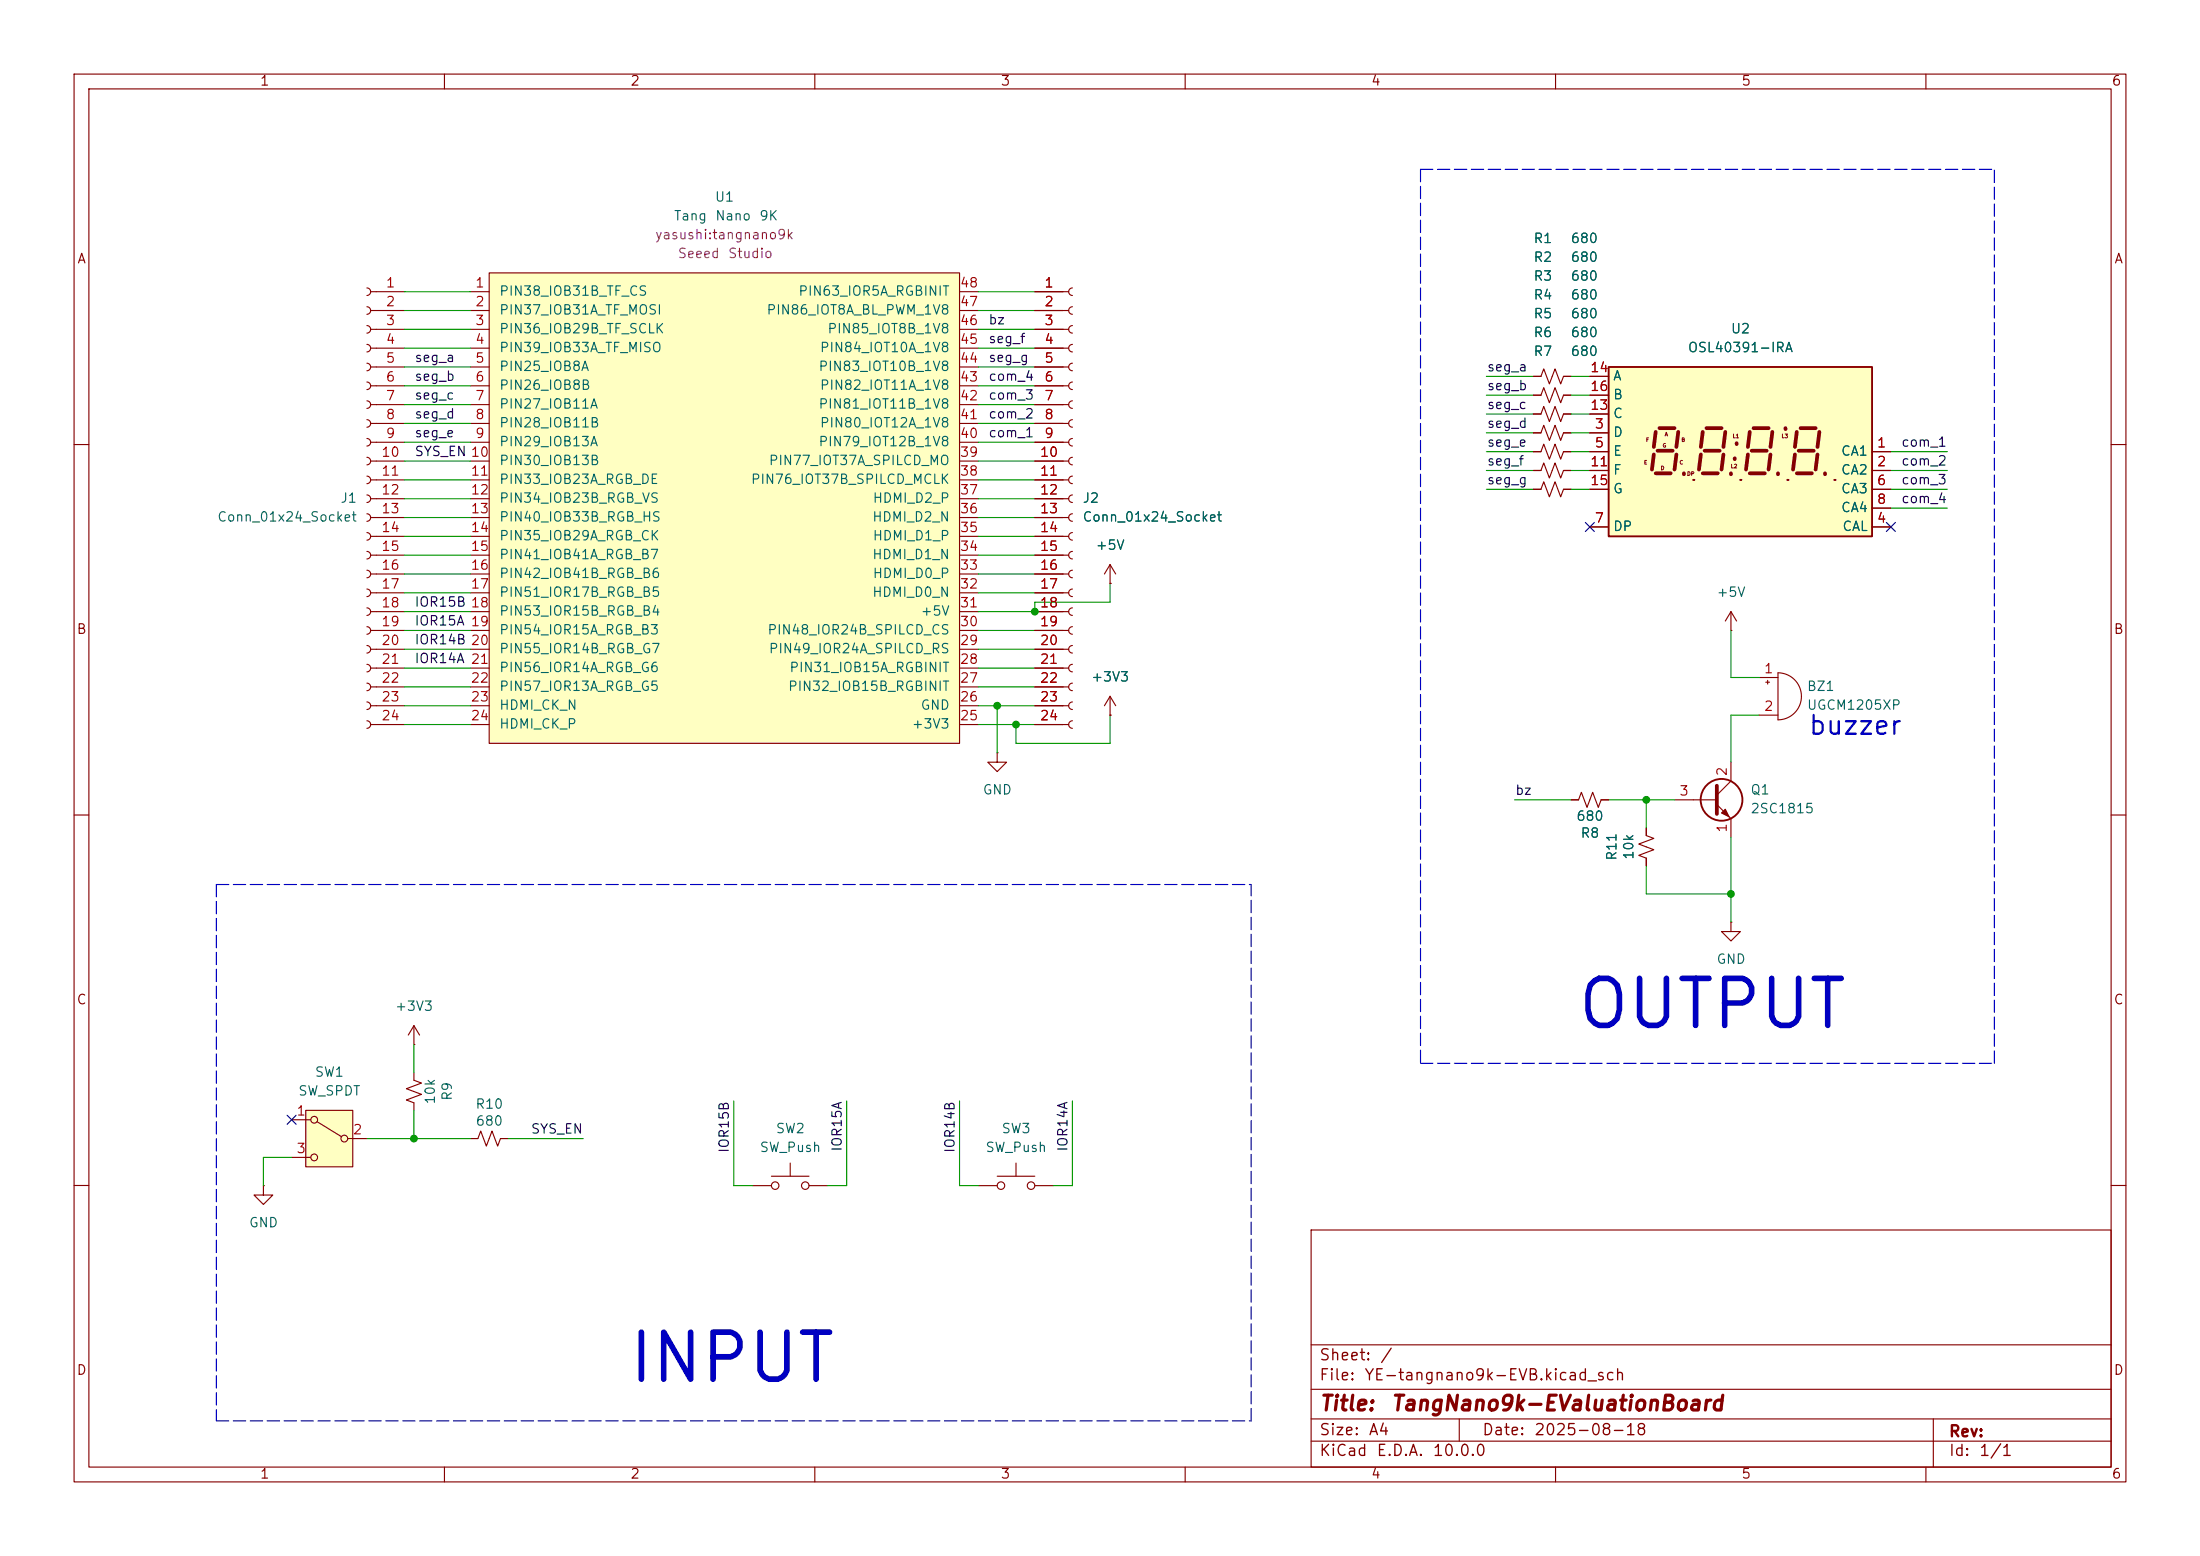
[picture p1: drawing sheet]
<svg xmlns="http://www.w3.org/2000/svg" width="297mm" height="210mm" viewBox="0 0 297 210" stroke-linecap="round" stroke-linejoin="round" font-family="sans-serif">
<g fill="none" stroke="#840000" stroke-width=".15">
<path d="M10 10h277v190h-277zM12 12h273v186h-273zM60 10v2M110 10v2M160 10v2M210 10v2M260 10v2M139.7 39.4h4.6M144.8 38.9a.51 .51 0 0 0-.5 .5 .51 .51 0 0 0 .5 .5M139.7 41.9h4.6M139.7 44.5h4.6M139.7 47h4.6"/>
<path d="M139.7 49.5h4.6M139.7 52.1h4.6M139.7 54.6h4.6M139.7 57.2h4.6M139.7 59.7h4.6M144.8 41.4a.51 .51 0 0 0-.5 .5 .51 .51 0 0 0 .5 .5M144.8 43.9a.51 .51 0 0 0-.5 .6 .51 .51 0 0 0 .5 .5M144.8 46.5a.51 .51 0 0 0-.5 .5 .51 .51 0 0 0 .5 .5M144.8 49a.51 .51 0 0 0-.5 .5 .51 .51 0 0 0 .5 .5M144.8 51.6a.51 .51 0 0 0-.5 .5 .51 .51 0 0 0 .5 .5M144.8 54.1a.51 .51 0 0 0-.5 .5 .51 .51 0 0 0 .5 .5M144.8 56.6a.51 .51 0 0 0-.5 .6 .51 .51 0 0 0 .5 .5"/>
<path d="M144.8 59.2a.51 .51 0 0 0-.5 .5 .51 .51 0 0 0 .5 .5M207 58.4h1l.4-1 .8 2 .7-2 .8 2 .4-1h1M10 60h2M139.7 62.2h4.6M139.7 64.8h4.6M139.7 67.3h4.6M139.7 69.9h4.6M139.7 72.4h4.6M139.7 74.9h4.6M139.7 77.5h4.6M144.8 61.7a.51 .51 0 0 0-.5 .5 .51 .51 0 0 0 .5 .5M144.8 64.3a.51 .51 0 0 0-.5 .5 .51 .51 0 0 0 .5 .5"/>
<path d="M144.8 66.8a.51 .51 0 0 0-.5 .5 .51 .51 0 0 0 .5 .5M144.8 69.3a.51 .51 0 0 0-.5 .6 .51 .51 0 0 0 .5 .5M144.8 71.9a.51 .51 0 0 0-.5 .5 .51 .51 0 0 0 .5 .5M144.8 74.4a.51 .51 0 0 0-.5 .5 .51 .51 0 0 0 .5 .5M144.8 77a.51 .51 0 0 0-.5 .5 .51 .51 0 0 0 .5 .5M144.8 79.5a.51 .51 0 0 0-.5 .5 .51 .51 0 0 0 .5 .5M149.9 78.7h.1M149.9 76.2v2.5M149.9 76.2l-.8 1.3M149.9 76.2l.7 1.3M207 63.5h1l.4-1 .8 2 .7-2 .8 2 .4-1h1M285 60h2"/>
<path d="M139.7 80h4.6M139.7 82.6h4.6M139.7 85.1h4.6M139.7 87.6h4.6M139.7 90.2h4.6M139.7 92.7h4.6M139.7 95.3h4.6M139.7 97.8h4.6M144.8 82a.51 .51 0 0 0-.5 .6 .51 .51 0 0 0 .5 .5M144.8 84.6a.51 .51 0 0 0-.5 .5 .51 .51 0 0 0 .5 .5M144.8 87.1a.51 .51 0 0 0-.5 .5 .51 .51 0 0 0 .5 .5M144.8 89.7a.51 .51 0 0 0-.5 .5 .51 .51 0 0 0 .5 .5"/>
<path d="M144.8 92.2a.51 .51 0 0 0-.5 .5 .51 .51 0 0 0 .5 .5M144.8 94.7a.51 .51 0 0 0-.5 .6 .51 .51 0 0 0 .5 .5M144.8 97.3a.51 .51 0 0 0-.5 .5 .51 .51 0 0 0 .5 .5M149.9 96.5h.1M149.9 94l-.8 1.3M149.9 94l.7 1.3M149.9 94v2.5M233.7 85.1h.1M233.7 82.6l-.8 1.2M233.7 82.6l.7 1.2M233.7 82.6v2.5M237.5 91.4h2.5"/>
<path d="M237.5 96.5h2.5M238.4 92.1h.5M238.6 91.8v.5M240 90.8a3.2 3.2 0 0 1 3.2 3.2 3.2 3.2 0 0 1-3.2 3.2zM10 110h2M226.1 108h5.7M231.8 108.6l1.9 1.9v2.5M233.7 102.9v2.5l-1.9 1.9M285 110h2M233.7 124.5v1.2h1.2l-1.2 1.3-1.3-1.3h1.3M233.7 124.5h.1M55.9 144.8v1l1 .4-2 .7 2 .8-2 .8 1 .3v1.1"/>
<path d="M10 160h2M177 166h108v32h-108zM285 160h2M60 198v2M110 198v2M160 198v2M177 194.5h108M177 191.5h108M177 187.5h108M177 181.5h108M197 191.5v3M210 198v2"/>
<path d="M260 198v2M261 191.5v6.5"/>
</g>
<path d="M231.8 106v3.9" fill="none" stroke="#840000" stroke-width=".51"/>
<circle cx="232.4" cy="107.9" r="2.82" fill="none" stroke="#840000" stroke-width=".25"/>
<path d="M232.4 109.7l.5-.5 .5 1z" fill="#840000" stroke="#840000" stroke-width=".15"/>
<path d="M41.3 149.9h6.3v7.6h-6.3z" fill="#ffffc2"/>
<g fill="none" stroke="#840000" stroke-width=".15">
<path d="M207 55.9h1l.4-1 .8 2 .7-2 .8 2 .4-1h1M207 53.3h1l.4-1 .8 2.1 .7-2.1 .8 2.1 .4-1.1h1M207 50.8h1l.4-1 .8 2 .7-2 .8 2 .4-1h1M207 61h1l.4-1.1 .8 2.1 .7-2.1 .8 2.1 .4-1h1M207 66h1l.4-1 .8 2.1 .7-2.1 .8 2.1 .4-1.1h1M55.9 138.4l-.8 1.3M55.9 138.4l.7 1.3M55.9 138.4v2.6M39.4 151.1h2.5M39.4 156.2h2.5M41.3 149.9h6.3v7.6h-6.3zM42.8 151.4l3.3 2"/>
<path d="M47 153.7h2.5M55.9 141h.1M63.5 153.7h1l.4-1 .8 2 .7-2 .8 2 .4-1h1M104.1 158.8h5.1M106.7 157v1.8M134.6 158.8h5.1M137.2 157v1.8M35.6 160v1.3h1.2l-1.2 1.3-1.3-1.3h1.3M35.6 160h.1M101.6 160h2.5M109.2 160h2.6M132.1 160h2.5"/>
<path d="M139.7 160h2.5"/>
<circle cx="42.4" cy="151.1" r=".46"/>
<circle cx="42.4" cy="156.2" r=".46"/>
<circle cx="46.5" cy="153.7" r=".46"/>
<circle cx="104.6" cy="160" r=".51"/>
<circle cx="108.7" cy="160" r=".51"/>
<circle cx="135.1" cy="160" r=".51"/>
<circle cx="139.2" cy="160" r=".51"/>
</g>
<path d="M217.2 49.5h35.5v22.9h-35.5z" fill="#ffffc2"/>
<path d="M217.2 49.5h35.5v22.9h-35.5zM228.6 64.8h.1M234.9 64.8h.1M241.3 64.8h.1M247.6 64.8h.1" fill="none" stroke="#840000" stroke-width=".25"/>
<g fill="none" stroke="#840000" stroke-width=".51">
<path d="M223.5 58.3l-.2 2M224 57.8h2.1M226.6 58.3l-.3 2M229.9 58.3l-.3 2M230.4 57.8h2M232.9 58.3l-.2 2M234.4 59.8v.1M236.2 58.3l-.2 2M236.7 57.8h2.1M239.3 58.3l-.3 2M241 57.8v.1M242.6 58.3l-.3 2"/>
<path d="M243.1 57.8h2M245.6 58.3l-.2 2M223.3 61.3l-.3 2.1M223.5 63.9h2.1M223.8 60.8h2M226.3 61.3l-.2 2.1M227.3 63.9v.1M229.6 61.3l-.2 2.1M229.9 63.9h2M230.1 60.8h2.1M232.7 61.3l-.3 2.1M233.7 63.9v.1"/>
<path d="M234.2 61.8v.2M236 61.3l-.3 2.1M236.2 63.9h2.1M236.5 60.8h2M239 61.3l-.2 2.1M240 63.9v.1M242.3 61.3l-.2 2.1M242.6 63.9h2M242.8 60.8h2.1M245.4 61.3l-.3 2.1M246.4 63.9v.1"/>
</g>
<g fill="none" stroke="#840000" stroke-width=".15">
<path d="M49.5 38.9a.51 .51 0 0 1 .5 .5 .51 .51 0 0 1-.5 .5M50 39.4h4.6M49.5 41.4a.51 .51 0 0 1 .5 .5 .51 .51 0 0 1-.5 .5M49.5 43.9a.51 .51 0 0 1 .5 .6 .51 .51 0 0 1-.5 .5M49.5 46.5a.51 .51 0 0 1 .5 .5 .51 .51 0 0 1-.5 .5M49.5 49a.51 .51 0 0 1 .5 .5 .51 .51 0 0 1-.5 .5M49.5 51.6a.51 .51 0 0 1 .5 .5 .51 .51 0 0 1-.5 .5M49.5 54.1a.51 .51 0 0 1 .5 .5 .51 .51 0 0 1-.5 .5M49.5 56.6a.51 .51 0 0 1 .5 .6 .51 .51 0 0 1-.5 .5M49.5 59.2a.51 .51 0 0 1 .5 .5 .51 .51 0 0 1-.5 .5M50 41.9h4.6M50 44.5h4.6"/>
<path d="M50 47h4.6M50 49.5h4.6M50 52.1h4.6M50 54.6h4.6M50 57.2h4.6M50 59.7h4.6M214.6 58.4h2.6M214.6 55.9h2.6M214.6 50.8h2.6M214.6 53.3h2.6M49.5 61.7a.51 .51 0 0 1 .5 .5 .51 .51 0 0 1-.5 .5M49.5 64.3a.51 .51 0 0 1 .5 .5 .51 .51 0 0 1-.5 .5"/>
<path d="M49.5 66.8a.51 .51 0 0 1 .5 .5 .51 .51 0 0 1-.5 .5M49.5 69.3a.51 .51 0 0 1 .5 .6 .51 .51 0 0 1-.5 .5M49.5 71.9a.51 .51 0 0 1 .5 .5 .51 .51 0 0 1-.5 .5M49.5 74.4a.51 .51 0 0 1 .5 .5 .51 .51 0 0 1-.5 .5M49.5 77a.51 .51 0 0 1 .5 .5 .51 .51 0 0 1-.5 .5M49.5 79.5a.51 .51 0 0 1 .5 .5 .51 .51 0 0 1-.5 .5M50 62.2h4.6M50 64.8h4.6M50 67.3h4.6M50 69.9h4.6M50 72.4h4.6M50 74.9h4.6"/>
<path d="M50 77.5h4.6M214.6 61h2.6M214.6 63.5h2.6M214.6 71.1h2.6M214.6 66h2.6M252.7 61h2.6M252.7 63.5h2.6M252.7 71.1h2.6M252.7 66h2.6M252.7 68.6h2.6M49.5 82a.51 .51 0 0 1 .5 .6 .51 .51 0 0 1-.5 .5M49.5 84.6a.51 .51 0 0 1 .5 .5 .51 .51 0 0 1-.5 .5"/>
<path d="M49.5 87.1a.51 .51 0 0 1 .5 .5 .51 .51 0 0 1-.5 .5M49.5 89.7a.51 .51 0 0 1 .5 .5 .51 .51 0 0 1-.5 .5M49.5 92.2a.51 .51 0 0 1 .5 .5 .51 .51 0 0 1-.5 .5M49.5 94.7a.51 .51 0 0 1 .5 .6 .51 .51 0 0 1-.5 .5M49.5 97.3a.51 .51 0 0 1 .5 .5 .51 .51 0 0 1-.5 .5M50 80h4.6M50 82.6h4.6M50 85.1h4.6M50 87.6h4.6M50 90.2h4.6M50 92.7h4.6M50 95.3h4.6"/>
<path d="M50 97.8h4.6"/>
</g>
<path d="M66 36.8h63.5v63.5h-63.5z" fill="#ffffc2"/>
<g fill="none" stroke="#840000" stroke-width=".15">
<path d="M63.5 39.4h2.5M66 36.8h63.5v63.5h-63.5zM129.5 39.4h2.6M139.7 39.4h3.8M63.5 41.9h2.5M63.5 44.5h2.5M63.5 47h2.5M63.5 49.5h2.5M63.5 52.1h2.5M63.5 54.6h2.5M63.5 57.2h2.5M63.5 59.7h2.5"/>
<path d="M129.5 41.9h2.6M129.5 44.5h2.6M129.5 47h2.6M129.5 49.5h2.6M129.5 52.1h2.6M129.5 54.6h2.6M129.5 57.2h2.6M129.5 59.7h2.6M139.7 41.9h3.8M139.7 44.5h3.8M139.7 47h3.8M139.7 49.5h3.8"/>
<path d="M139.7 52.1h3.8M139.7 54.6h3.8M139.7 57.2h3.8M139.7 59.7h3.8M207 58.4h1M207 55.9h1M207 50.8h1M207 53.3h1M211.1 58.4h1M211.1 55.9h1M211.1 50.8h1M211.1 53.3h1"/>
<path d="M214.6 58.4h2.6M214.6 55.9h2.6M214.6 50.8h2.6M214.6 53.3h2.6M63.5 62.2h2.5M63.5 64.8h2.5M63.5 67.3h2.5M63.5 69.9h2.5M63.5 72.4h2.5M63.5 74.9h2.5M63.5 77.5h2.5M129.5 62.2h2.6"/>
<path d="M129.5 64.8h2.6M129.5 67.3h2.6M129.5 69.9h2.6M129.5 72.4h2.6M129.5 74.9h2.6M129.5 77.5h2.6M139.7 62.2h3.8M139.7 64.8h3.8M139.7 67.3h3.8M139.7 69.9h3.8M139.7 72.4h3.8M139.7 74.9h3.8"/>
<path d="M139.7 77.5h3.8M149.9 78.7h.1M207 61h1M207 63.5h1M207 66h1M211.1 61h1M211.1 63.5h1M211.1 66h1M214.6 61h2.6M214.6 63.5h2.6M214.6 71.1h2.6M214.6 66h2.6"/>
<path d="M252.7 61h2.6M252.7 63.5h2.6M252.7 71.1h2.6M252.7 66h2.6M252.7 68.6h2.6M63.5 80h2.5M63.5 82.6h2.5M63.5 85.1h2.5M63.5 87.6h2.5M63.5 90.2h2.5M63.5 92.7h2.5M63.5 95.3h2.5"/>
<path d="M63.5 97.8h2.5M129.5 80h2.6M129.5 82.6h2.6M129.5 85.1h2.6M129.5 87.6h2.6M129.5 90.2h2.6M129.5 92.7h2.6M129.5 95.3h2.6M129.5 97.8h2.6M139.7 80h3.8M139.7 82.6h3.8M139.7 85.1h3.8"/>
<path d="M139.7 87.6h3.8M139.7 90.2h3.8M139.7 92.7h3.8M139.7 95.3h3.8M139.7 97.8h3.8M149.9 96.5h.1M134.6 101.6v1.3h1.3l-1.3 1.2-1.3-1.2h1.3M134.6 101.6h.1M212.1 108h1l.4-1.1 .7 2.1 .8-2.1 .8 2.1 .4-1h1M222.2 111.8v1l1.1 .4-2.1 .7 2.1 .8-2.1 .7 1 .4v1"/>
</g>
<path d="M191.8 22.9h77.4M191.8 22.9v120.6M29.2 119.4v72.4M29.2 119.4h139.7M191.8 143.5h77.4M269.2 143.5v-120.6M29.2 191.8h139.7M168.9 191.8v-72.4" fill="none" stroke="#0000c2" stroke-width=".15" stroke-dasharray="1.7 .6"/>
<g fill="none" stroke="#009600" stroke-width=".15">
<path d="M54.6 39.4h8.9M132.1 39.4h7.6M54.6 47h8.9M54.6 41.9h8.9M54.6 49.5h8.9M54.6 57.2h8.9M54.6 59.7h8.9M54.6 54.6h8.9M54.6 44.5h8.9M54.6 52.1h8.9M132.1 47h7.6M132.1 41.9h7.6"/>
<path d="M132.1 49.5h7.6M132.1 57.2h7.6M132.1 59.7h7.6M132.1 54.6h7.6M132.1 44.5h7.6M132.1 52.1h7.6M200.7 50.8h6.3M200.7 53.3h6.3M200.7 58.4h6.3M200.7 55.9h6.3M212.1 50.8h2.5M212.1 53.3h2.5"/>
<path d="M212.1 58.4h2.5M212.1 55.9h2.5M54.6 64.8h8.9M54.6 69.9h8.9M54.6 72.4h8.9M54.6 67.3h8.9M54.6 77.5h8.9M54.6 62.2h8.9M54.6 74.9h8.9M132.1 64.8h7.6M132.1 69.9h7.6M132.1 72.4h7.6"/>
<path d="M132.1 67.3h7.6M132.1 77.5h7.6M132.1 62.2h7.6M132.1 74.9h7.6M149.9 78.7v2.6h-10.2v1.3h-7.6M200.7 63.5h6.3M200.7 66h6.3M200.7 61h6.3M212.1 63.5h2.5M212.1 66h2.5M212.1 61h2.5M255.3 63.5h7.6"/>
<path d="M255.3 66h7.6M255.3 68.6h7.6M255.3 61h7.6M54.6 87.6h8.9M54.6 85.1h8.9M54.6 80h8.9M54.6 82.6h8.9M54.6 95.3h8.9M54.6 97.8h8.9M54.6 92.7h8.9M54.6 90.2h8.9M132.1 87.6h7.6"/>
<path d="M132.1 85.1h7.6M132.1 80h7.6M132.1 95.3h7.6M132.1 97.8h7.6M132.1 92.7h7.6M132.1 90.2h7.6M134.6 95.3v6.3M149.9 96.5v3.8h-12.7v-2.5M233.7 85.1v6.3h3.8M237.5 96.5h-3.8v6.4M204.5 108h7.6M217.2 108h8.9"/>
<path d="M222.2 116.8v3.9h11.5M222.2 108v3.8M233.7 113v11.5M39.4 156.2h-3.8v3.8M49.5 153.7h14M55.9 141v3.8M55.9 149.9v3.8M68.6 153.7h10.1M99.1 148.6v11.4h2.5M114.3 148.6v11.4h-2.5M129.5 148.6v11.4h2.6M144.8 148.6v11.4h-2.6"/>
</g>
<path d="M214 70.5l1.2 1.2M215.2 70.5l-1.2 1.2M254.7 70.5l1.2 1.2M255.9 70.5l-1.2 1.2M38.8 150.5l1.2 1.2M40 150.5l-1.2 1.2" fill="none" stroke="#000084" stroke-width=".15"/>
<g fill="#009600" stroke="#009600" stroke-width=".14">
<circle cx="55.9" cy="153.7" r=".46"/>
<circle cx="137.2" cy="97.8" r=".46"/>
<circle cx="134.6" cy="95.3" r=".46"/>
<circle cx="139.7" cy="82.6" r=".46"/>
<circle cx="233.7" cy="120.7" r=".46"/>
<circle cx="222.2" cy="108" r=".46"/>
</g>
<g font-size="6.3" fill="#0000c2">
<text x="212.5" y="140.3">OUTPUT</text>
<text x="84.4" y="188.1">INPUT</text>
</g>
<text font-size="2.5" fill="#0000c2" x="244" y="99.8">buzzer</text>
<g font-size="2" fill="#840000">
<text x="178" y="190.9">Title:</text>
<text x="187.7" y="190.9">TangNano9k-EValuationBoard</text>
</g>
<g font-size="1.5" fill="#840000">
<text x="178" y="184">Sheet:</text>
<text x="186.2" y="184">/</text>
<text x="178" y="186.7">File:</text>
<text x="184.1" y="186.7">YE-tangnano9k-EVB.kicad_sch</text>
<text x="178" y="196.9">KiCad</text>
<text x="178" y="194.1">Size:</text>
<text x="184.7" y="194.1">A4</text>
<text x="185.7" y="196.9">E.D.A.</text>
<text x="193.3" y="196.9">10.0.0</text>
<text x="200" y="194.1">Date:</text>
<text x="207" y="194.1">2025-08-18</text>
<text x="263" y="194.3">Rev:</text>
<text x="263" y="196.9">Id:</text>
<text x="267.1" y="196.9">1/1</text>
</g>
<g font-size="1.3" fill="#840000">
<text x="35" y="11.9">1</text>
<text x="85" y="11.9">2</text>
<text x="135" y="11.9">3</text>
<text x="185" y="11.9">4</text>
<text x="235" y="11.9">5</text>
<text x="285" y="11.9">6</text>
<text x="10.3" y="35.9">A</text>
<text x="285.3" y="35.9">A</text>
<text x="10.3" y="85.9">B</text>
<text x="285.3" y="85.9">B</text>
<text x="10.3" y="135.9">C</text>
<text x="285.3" y="135.9">C</text>
<text x="10.3" y="185.9">D</text>
<text x="285.3" y="185.9">D</text>
<text x="35" y="199.9">1</text>
<text x="85" y="199.9">2</text>
<text x="135" y="199.9">3</text>
<text x="185" y="199.9">4</text>
<text x="235" y="199.9">5</text>
<text x="285" y="199.9">6</text>
</g>
<g font-size="1.3" fill="#006464">
<text x="96.4" y="27.5">U1</text>
<text x="90.9" y="30.1">Tang</text>
<text x="96.5" y="30.1">Nano</text>
<text x="102.4" y="30.1">9K</text>
<text x="206.9" y="35.7">R2</text>
<text x="206.9" y="33.1">R1</text>
<text x="212" y="35.7">680</text>
<text x="212" y="33.1">680</text>
<text x="67.3" y="40.2">PIN38_IOB31B_TF_CS</text>
<text x="107.7" y="40.2">PIN63_IOR5A_RGBINIT</text>
<text x="206.9" y="40.7">R4</text>
<text x="206.9" y="38.2">R3</text>
<text x="212" y="40.7">680</text>
<text x="212" y="38.2">680</text>
<text x="67.3" y="42.8">PIN37_IOB31A_TF_MOSI</text>
<text x="67.3" y="45.3">PIN36_IOB29B_TF_SCLK</text>
<text x="67.3" y="47.9">PIN39_IOB33A_TF_MISO</text>
<text x="103.4" y="42.8">PIN86_IOT8A_BL_PWM_1V8</text>
<text x="110.6" y="47.9">PIN84_IOT10A_1V8</text>
<text x="111.6" y="45.3">PIN85_IOT8B_1V8</text>
<text x="206.9" y="45.8">R6</text>
<text x="206.9" y="43.3">R5</text>
<text x="212" y="45.8">680</text>
<text x="212" y="43.3">680</text>
<text x="227.8" y="47.9">OSL40391-IRA</text>
<text x="233.6" y="45.3">U2</text>
<text x="67.3" y="50.4">PIN25_IOB8A</text>
<text x="67.3" y="52.9">PIN26_IOB8B</text>
<text x="110.4" y="50.4">PIN83_IOT10B_1V8</text>
<text x="110.6" y="52.9">PIN82_IOT11A_1V8</text>
<text x="206.9" y="48.4">R7</text>
<text x="212" y="48.4">680</text>
<text x="217.7" y="51.7">A</text>
<text x="67.3" y="55.5">PIN27_IOB11A</text>
<text x="67.3" y="58">PIN28_IOB11B</text>
<text x="110.4" y="55.5">PIN81_IOT11B_1V8</text>
<text x="110.6" y="58">PIN80_IOT12A_1V8</text>
<text x="217.7" y="59.3">D</text>
<text x="217.7" y="56.7">C</text>
<text x="217.7" y="54.2">B</text>
<text x="67.3" y="60.6">PIN29_IOB13A</text>
<text x="67.3" y="63.1">PIN30_IOB13B</text>
<text x="67.3" y="65.6">PIN33_IOB23A_RGB_DE</text>
<text x="101.3" y="65.6">PIN76_IOT37B_SPILCD_MCLK</text>
<text x="103.7" y="63.1">PIN77_IOT37A_SPILCD_MO</text>
<text x="110.4" y="60.6">PIN79_IOT12B_1V8</text>
<text x="217.7" y="61.8">E</text>
<text x="217.7" y="64.4">F</text>
<text x="248.5" y="61.8">CA1</text>
<text x="248.5" y="64.4">CA2</text>
<text x="29.2" y="70.7">Conn_01x24_Socket</text>
<text x="45.9" y="68.2">J1</text>
<text x="67.3" y="68.2">PIN34_IOB23B_RGB_VS</text>
<text x="67.3" y="70.7">PIN40_IOB33B_RGB_HS</text>
<text x="117.7" y="70.7">HDMI_D2_N</text>
<text x="117.7" y="68.2">HDMI_D2_P</text>
<text x="146.1" y="68.2">J2</text>
<text x="146.1" y="70.7">Conn_01x24_Socket</text>
<text x="217.7" y="72">DP</text>
<text x="217.7" y="66.9">G</text>
<text x="248.5" y="66.9">CA3</text>
<text x="248.5" y="69.4">CA4</text>
<text x="248.6" y="72">CAL</text>
<text x="67.3" y="73.3">PIN35_IOB29A_RGB_CK</text>
<text x="67.3" y="75.8">PIN41_IOB41A_RGB_B7</text>
<text x="117.7" y="75.8">HDMI_D1_N</text>
<text x="117.7" y="73.3">HDMI_D1_P</text>
<text x="147.8" y="74.5">+5V</text>
<text x="67.3" y="78.3">PIN42_IOB41B_RGB_B6</text>
<text x="67.3" y="80.9">PIN51_IOR17B_RGB_B5</text>
<text x="67.3" y="83.4">PIN53_IOR15B_RGB_B4</text>
<text x="117.7" y="80.9">HDMI_D0_N</text>
<text x="117.7" y="78.3">HDMI_D0_P</text>
<text x="124.2" y="83.4">+5V</text>
<text x="231.6" y="80.9">+5V</text>
<text x="67.3" y="86">PIN54_IOR15A_RGB_B3</text>
<text x="67.3" y="88.5">PIN55_IOR14B_RGB_G7</text>
<text x="103.5" y="86">PIN48_IOR24B_SPILCD_CS</text>
<text x="103.7" y="88.5">PIN49_IOR24A_SPILCD_RS</text>
<text x="67.3" y="91">PIN56_IOR14A_RGB_G6</text>
<text x="67.3" y="93.6">PIN57_IOR13A_RGB_G5</text>
<text x="106.3" y="93.6">PIN32_IOB15B_RGBINIT</text>
<text x="106.5" y="91">PIN31_IOB15A_RGBINIT</text>
<text x="147.2" y="92.3">+3V3</text>
<text x="243.8" y="93.6">BZ1</text>
<text x="67.3" y="96.1">HDMI_CK_N</text>
<text x="67.3" y="98.7">HDMI_CK_P</text>
<text x="123" y="98.7">+3V3</text>
<text x="124.2" y="96.1">GND</text>
<text x="243.8" y="96.1">UGCM1205XP</text>
<text x="132.6" y="107.5">GND</text>
<text x="236.2" y="107.5">Q1</text>
<text x="212.7" y="111.1">680</text>
<text x="213.3" y="113.4">R8</text>
<text x="236.2" y="110.1">2SC1815</text>
<text x="218.5" y="116.2" transform="rotate(-90 218.5 116.2)">R11</text>
<text x="220.8" y="116.1" transform="rotate(-90 220.8 116.1)">10k</text>
<text x="231.6" y="130.4">GND</text>
<text x="53.2" y="136.8">+3V3</text>
<text x="40.2" y="148.2">SW_SPDT</text>
<text x="42.4" y="145.6">SW1</text>
<text x="59" y="149.1" transform="rotate(-90 59 149.1)">10k</text>
<text x="61.3" y="148.7" transform="rotate(-90 61.3 148.7)">R9</text>
<text x="64.1" y="150">R10</text>
<text x="64.1" y="152.2">680</text>
<text x="102.5" y="155.8">SW_Push</text>
<text x="104.6" y="153.3">SW2</text>
<text x="132.9" y="155.8">SW_Push</text>
<text x="135.1" y="153.3">SW3</text>
<text x="33.5" y="166">GND</text>
</g>
<g font-size="1.3" fill="#840084">
<text x="88.3" y="32.6">yasushi:tangnano9k</text>
<text x="91.4" y="35.2">Seeed</text>
<text x="98.2" y="35.2">Studio</text>
</g>
<g font-size="1.3" fill="#a90000">
<text x="52" y="39.1">1</text>
<text x="52" y="41.7">2</text>
<text x="64.1" y="39.1">1</text>
<text x="64.1" y="41.7">2</text>
<text x="129.5" y="41.7">47</text>
<text x="129.5" y="39.1">48</text>
<text x="140.9" y="39.1">1</text>
<text x="140.9" y="41.7">2</text>
<text x="52" y="44.2">3</text>
<text x="52" y="46.7">4</text>
<text x="64.1" y="44.2">3</text>
<text x="64.1" y="46.7">4</text>
<text x="129.5" y="46.7">45</text>
<text x="129.5" y="44.2">46</text>
<text x="140.9" y="44.2">3</text>
<text x="140.9" y="46.7">4</text>
<text x="52" y="49.3">5</text>
<text x="52" y="51.8">6</text>
<text x="64.1" y="49.3">5</text>
<text x="64.1" y="51.8">6</text>
<text x="129.5" y="51.8">43</text>
<text x="129.5" y="49.3">44</text>
<text x="140.9" y="49.3">5</text>
<text x="140.9" y="51.8">6</text>
<text x="214.6" y="50.5">14</text>
<text x="214.6" y="53.1">16</text>
<text x="52" y="54.4">7</text>
<text x="52" y="56.9">8</text>
<text x="52" y="59.4">9</text>
<text x="64.1" y="54.4">7</text>
<text x="64.1" y="56.9">8</text>
<text x="64.1" y="59.4">9</text>
<text x="129.5" y="59.4">40</text>
<text x="129.5" y="56.9">41</text>
<text x="129.5" y="54.4">42</text>
<text x="140.9" y="54.4">7</text>
<text x="140.9" y="56.9">8</text>
<text x="140.9" y="59.4">9</text>
<text x="214.6" y="55.6">13</text>
<text x="215.2" y="58.2">3</text>
<text x="51.4" y="62">10</text>
<text x="51.4" y="64.5">11</text>
<text x="63.5" y="64.5">11</text>
<text x="129.5" y="64.5">38</text>
<text x="129.5" y="62">39</text>
<text x="140.3" y="62">10</text>
<text x="140.3" y="64.5">11</text>
<text x="214.6" y="63.2">11</text>
<text x="214.6" y="65.8">15</text>
<text x="215.2" y="60.7">5</text>
<text x="253.3" y="60.7">1</text>
<text x="253.3" y="63.2">2</text>
<text x="253.3" y="65.8">6</text>
<text x="51.4" y="67.1">12</text>
<text x="51.4" y="69.6">13</text>
<text x="63.5" y="67.1">12</text>
<text x="63.5" y="69.6">13</text>
<text x="129.5" y="69.6">36</text>
<text x="129.5" y="67.1">37</text>
<text x="140.3" y="67.1">12</text>
<text x="140.3" y="69.6">13</text>
<text x="215.2" y="70.9">7</text>
<text x="253.3" y="70.9">4</text>
<text x="253.3" y="68.3">8</text>
<text x="51.4" y="72.1">14</text>
<text x="51.4" y="74.7">15</text>
<text x="51.4" y="77.2">16</text>
<text x="63.5" y="72.1">14</text>
<text x="63.5" y="74.7">15</text>
<text x="63.5" y="77.2">16</text>
<text x="129.5" y="77.2">33</text>
<text x="129.5" y="74.7">34</text>
<text x="129.5" y="72.1">35</text>
<text x="140.3" y="72.1">14</text>
<text x="140.3" y="74.7">15</text>
<text x="140.3" y="77.2">16</text>
<text x="51.4" y="79.8">17</text>
<text x="51.4" y="82.3">18</text>
<text x="63.5" y="79.8">17</text>
<text x="129.5" y="82.3">31</text>
<text x="129.5" y="79.8">32</text>
<text x="140.3" y="79.8">17</text>
<text x="140.3" y="82.3">18</text>
<text x="51.4" y="84.8">19</text>
<text x="51.4" y="87.4">20</text>
<text x="51.4" y="89.9">21</text>
<text x="129.5" y="89.9">28</text>
<text x="129.5" y="87.4">29</text>
<text x="129.5" y="84.8">30</text>
<text x="140.3" y="84.8">19</text>
<text x="140.3" y="87.4">20</text>
<text x="140.3" y="89.9">21</text>
<text x="51.4" y="92.5">22</text>
<text x="51.4" y="95">23</text>
<text x="63.5" y="92.5">22</text>
<text x="63.5" y="95">23</text>
<text x="129.5" y="95">26</text>
<text x="129.5" y="92.5">27</text>
<text x="140.3" y="92.5">22</text>
<text x="140.3" y="95">23</text>
<text x="238.1" y="91.2">1</text>
<text x="51.4" y="97.5">24</text>
<text x="63.5" y="97.5">24</text>
<text x="129.5" y="97.5">25</text>
<text x="140.3" y="97.5">24</text>
<text x="238.1" y="96.3">2</text>
<text x="226.6" y="107.7">3</text>
<text x="233.4" y="104.8" transform="rotate(-90 233.4 104.8)">2</text>
<text x="233.4" y="112.5" transform="rotate(-90 233.4 112.5)">1</text>
<text x="39.9" y="150.9">1</text>
<text x="39.9" y="156">3</text>
<text x="47.6" y="153.4">2</text>
</g>
<g font-size="1.3" fill="#0f0f0f">
<text x="133.3" y="46.6">seg_f</text>
<text x="133.3" y="44.1">bz</text>
<text x="55.9" y="51.7">seg_b</text>
<text x="55.9" y="49.2">seg_a</text>
<text x="133.3" y="51.7">com_4</text>
<text x="133.3" y="49.2">seg_g</text>
<text x="200.7" y="53">seg_b</text>
<text x="200.7" y="50.5">seg_a</text>
<text x="55.9" y="56.8">seg_d</text>
<text x="55.9" y="54.3">seg_c</text>
<text x="55.9" y="59.3">seg_e</text>
<text x="133.3" y="56.8">com_2</text>
<text x="133.3" y="54.3">com_3</text>
<text x="133.3" y="59.3">com_1</text>
<text x="200.7" y="55.5">seg_c</text>
<text x="200.7" y="58.1">seg_d</text>
<text x="55.9" y="61.9">SYS_EN 10</text>
<text x="200.7" y="63.2">seg_f</text>
<text x="200.7" y="65.7">seg_g</text>
<text x="200.7" y="60.6">seg_e</text>
<text x="256.6" y="63.2">com_2</text>
<text x="256.6" y="65.7">com_3</text>
<text x="256.6" y="60.6">com_1</text>
<text x="256.6" y="68.2">com_4</text>
<text x="55.9" y="82.2">IOR15B 18</text>
<text x="55.9" y="87.3">IOR14B 20</text>
<text x="55.9" y="84.7">IOR15A 19</text>
<text x="55.9" y="89.8">IOR14A 21</text>
<text x="204.5" y="107.6">bz</text>
<text x="71.6" y="153.3">SYS_EN</text>
<text x="98.7" y="155.7" transform="rotate(-90 98.7 155.7)">IOR15B</text>
<text x="114" y="155.5" transform="rotate(-90 114 155.5)">IOR15A</text>
<text x="129.2" y="155.7" transform="rotate(-90 129.2 155.7)">IOR14B</text>
<text x="144.4" y="155.5" transform="rotate(-90 144.4 155.5)">IOR14A</text>
</g>
<g font-size=".5" fill="#840000">
<text x="222.1" y="59.8">F</text>
<text x="224.7" y="59">A</text>
<text x="226.9" y="59.8">B</text>
<text x="233.9" y="59.2">L1</text>
<text x="240.5" y="59.2">L3</text>
<text x="221.9" y="62.8">E</text>
<text x="224.1" y="63.6">D</text>
<text x="224.4" y="60.5">G</text>
<text x="226.7" y="62.8">C</text>
<text x="227.7" y="64.3">DP</text>
<text x="233.6" y="63.3">L2</text>
</g>
</svg>
